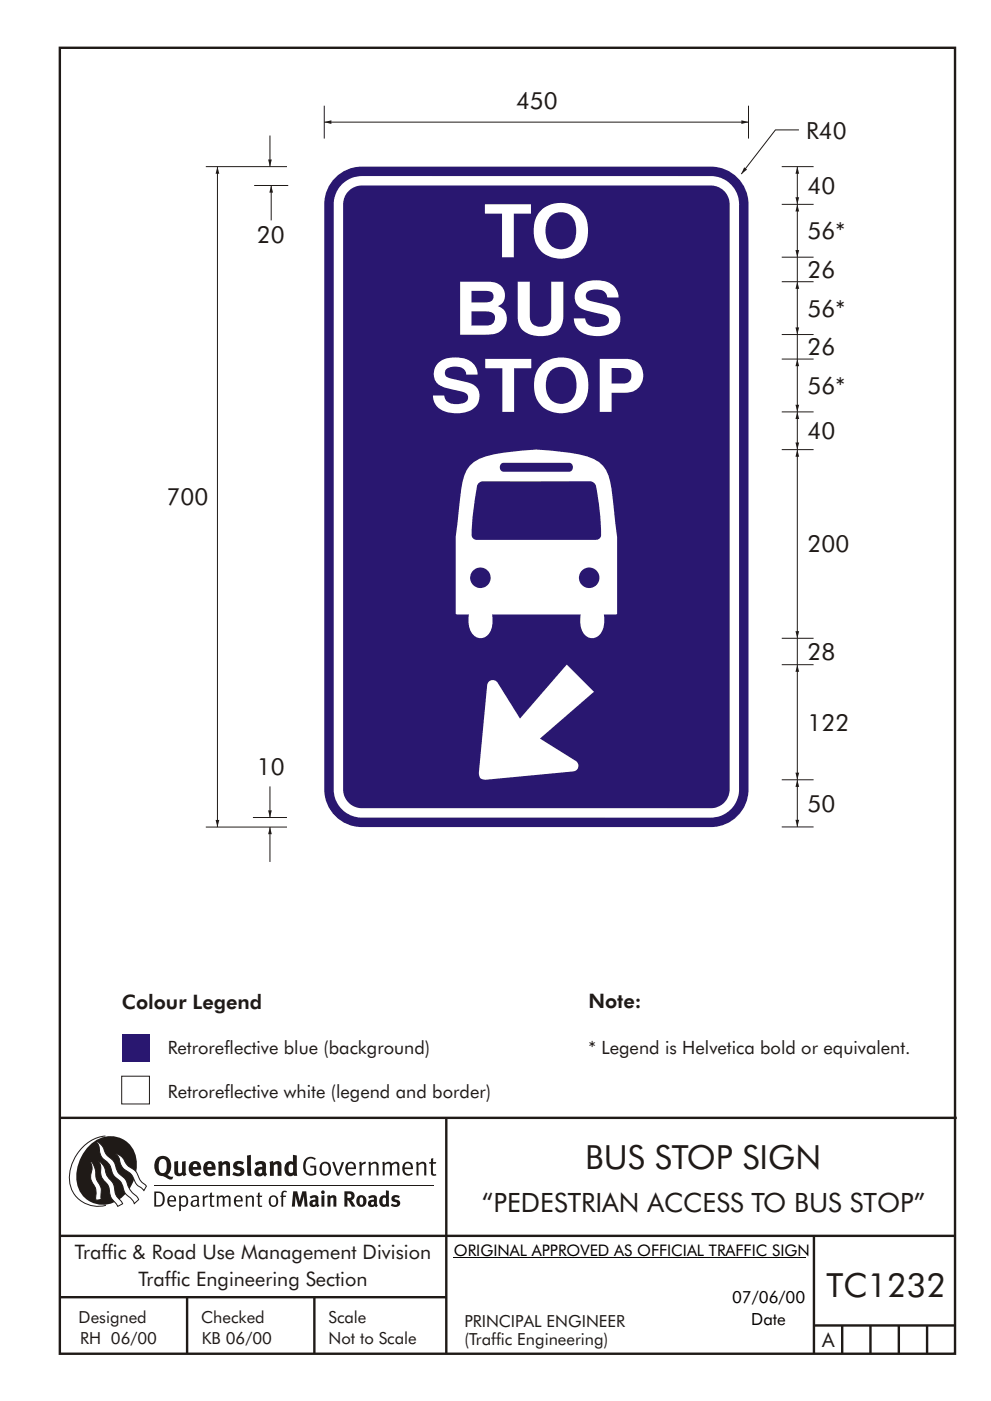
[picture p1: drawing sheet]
<svg xmlns="http://www.w3.org/2000/svg" width="210mm" height="297mm" viewBox="0 0 210 297" stroke-linecap="round" stroke-linejoin="round" font-family="sans-serif">
<g fill="none" stroke="#1f1a17" stroke-width=".51">
<path d="M12.7 10.1h189.9v276.9h-189.9zM12.7 237h190.3M94.7 236.9v50.1M12.7 262h190M12.7 275h82M39.7 275v12M66.7 275v12M172.7 262v25M172.7 281h30M178.7 281v6M184.7 281v6M190.7 281v6"/>
<path d="M196.7 281v6"/>
</g>
<path d="M96.3 266.6h74.7" fill="none" stroke="#000" stroke-width=".21"/>
<path d="M25.8 228.2h5.9v5.9h-5.9z" fill="none" stroke="#1f1a17" stroke-width=".21"/>
<g fill="#291770">
<path d="M25.8 219.2h5.9v5.9h-5.9z"/>
<path d="M72.7 39a6 6 0 0 1 4.1-1.7h74.4a6 6 0 0 1 5.6 6v124.4a6 6 0 0 1-6 5.7l-74.4-.1a6 6 0 0 1-5.6-5.9v-124.4a6 6 0 0 1 1.9-4zM73.8 40.7a4 4 0 0 1 3-1.4h74.3a4 4 0 0 1 3.7 4v124.3a4 4 0 0 1-4 3.8l-74.3-.1a4 4 0 0 1-3.7-3.9v-124.3a4.1 4.1 0 0 1 1-2.4zM71.1 37.7a7.9 7.9 0 0 1 5.7-2.4h74.1a8 8 0 0 1 7.9 8v124.1a8 8 0 0 1-7.9 8h-74.1a8 8 0 0 1-8-8v-124.1a7.9 7.9 0 0 1 2.3-5.6z" fill-rule="evenodd"/>
</g>
<path d="M68.8 25.9h90" fill="none" stroke="#1f1a17" stroke-width=".21"/>
<g fill="#1f1a17">
<path d="M68.8 25.9l1.5-.4v.8l-1.5-.4 1.5-.4z" fill-rule="evenodd"/>
<path d="M157.3 25.5l1.5 .4-1.5 .4v-.8l1.5 .4z" fill-rule="evenodd"/>
</g>
<path d="M158.8 22.4v7M169.2 140.9v24.4" fill="none" stroke="#1f1a17" stroke-width=".21"/>
<g fill="#1f1a17">
<path d="M169.2 140.9l.4 1.5h-.8l.4-1.5 .4 1.5z" fill-rule="evenodd"/>
<path d="M168.8 163.8h.8l-.4 1.5 .4-1.5-.4 1.5z" fill-rule="evenodd"/>
</g>
<path d="M169.2 95.3v45.6" fill="none" stroke="#1f1a17" stroke-width=".21"/>
<g fill="#1f1a17">
<path d="M169.2 95.3l.4 1.5h-.8l.4-1.5 .4 1.5z" fill-rule="evenodd"/>
<path d="M168.8 133.8h.8l-.4 1.5 .4-1.5-.4 1.5z" fill-rule="evenodd"/>
</g>
<path d="M169.5 27.5h-5l-7.2 9.4M165.9 135.3h6.7M165.9 140.9h6.7" fill="none" stroke="#1f1a17" stroke-width=".21"/>
<path d="M157.9 35.5l.6 .5-1.2 .9z" fill-rule="evenodd" fill="#1f1a17"/>
<g fill="#fff">
<path d="M103.7 144.5a1.21 1.21 0 0 1 1.9 .3l4.7 7.6 10-11.5 5.7 5.8-11.4 9.9 7.6 4.7a1.2 1.2 0 0 1 .5 1.4 1.2 1.2 0 0 1-1.1 .9l-18.8 1.7a1.16 1.16 0 0 1-1.2-1.4l1.8-18.6z" fill-rule="evenodd"/>
<path d="M99.6 98.8a12.7 12.7 0 0 0-2 6.9l-.9 8.2v16.1l.1 .3h2.7a4.9 4.9 0 0 0 1.2 4.6 2.21 2.21 0 0 0 3.4-1.2l.4-2.1-.1-1.3h18.8a4.8 4.8 0 0 0 1.2 4.6 2.24 2.24 0 0 0 3.4-1.2l.4-2.1-.1-1.3h2.6l.2-.2v-9.6a68.3 68.3 0 0 0-.7-13l-.2-1.8a12.7 12.7 0 0 0-2-6.9 8.4 8.4 0 0 0-5.4-2.5l-3.8-.6a29.2 29.2 0 0 0-10 0 22.5 22.5 0 0 0-7.6 1.9zM122.8 122.5a2.2 2.2 0 0 1 4.4 0 2.2 2.2 0 0 1-4.4 0zM99.7 122.5a2.2 2.2 0 0 1 4.4 0 2.2 2.2 0 0 1-4.4 0zM101.6 102.4l.7-.3 23-.1 .6 .3a1.95 1.95 0 0 1 .7 1.8l.2 1a43.4 43.4 0 0 1 .7 8.7l-.6 .6-.4 .1h-25.4a1.04 1.04 0 0 1-1-1 56.2 56.2 0 0 1 1.2-10.8zM106.3 98.4l.5-.3h14a.96 .96 0 0 1 .8 1 .96 .96 0 0 1-.8 .9h-14a.98 .98 0 0 1-.5-1.6z" fill-rule="evenodd"/>
</g>
<path d="M165.9 165.3h6.7M169.2 165.3v10" fill="none" stroke="#1f1a17" stroke-width=".21"/>
<g fill="#1f1a17">
<path d="M169.2 165.3l.4 1.5h-.8l.4-1.5 .4 1.5z" fill-rule="evenodd"/>
<path d="M168.8 173.8h.8l-.4 1.5 .4-1.5-.4 1.5z" fill-rule="evenodd"/>
</g>
<path d="M169.2 35.3v8M165.9 95.3h6.7" fill="none" stroke="#1f1a17" stroke-width=".21"/>
<g fill="#1f1a17">
<path d="M169.2 35.3l.4 1.5h-.8l.4-1.5 .4 1.5z" fill-rule="evenodd"/>
<path d="M168.8 41.8h.8l-.4 1.5 .4-1.5-.4 1.5z" fill-rule="evenodd"/>
</g>
<path d="M165.9 35.3h6.7M165.9 43.3h6.7M169.2 43.3v11.2M165.9 175.3h6.7" fill="none" stroke="#1f1a17" stroke-width=".21"/>
<g fill="#1f1a17">
<path d="M169.2 43.3l.4 1.5h-.8l.4-1.5 .4 1.5z" fill-rule="evenodd"/>
<path d="M168.8 53h.8l-.4 1.5 .4-1.5-.4 1.5z" fill-rule="evenodd"/>
</g>
<path d="M165.9 59.7h6.7M169.2 59.7v11.2" fill="none" stroke="#1f1a17" stroke-width=".21"/>
<g fill="#1f1a17">
<path d="M169.2 59.7l.4 1.5h-.8l.4-1.5 .4 1.5z" fill-rule="evenodd"/>
<path d="M168.8 69.4h.8l-.4 1.5 .4-1.5-.4 1.5z" fill-rule="evenodd"/>
</g>
<path d="M165.9 54.5h6.7M169.2 54.5v5.2M165.9 70.9h6.7M165.9 76.1h6.7M169.2 76.1v11.2" fill="none" stroke="#1f1a17" stroke-width=".21"/>
<g fill="#1f1a17">
<path d="M169.2 76.1l.4 1.5h-.8l.4-1.5 .4 1.5z" fill-rule="evenodd"/>
<path d="M168.8 85.8h.8l-.4 1.5 .4-1.5-.4 1.5z" fill-rule="evenodd"/>
</g>
<path d="M169.2 70.9v5.2M165.9 87.3h6.7M169.2 87.3v8" fill="none" stroke="#1f1a17" stroke-width=".21"/>
<g fill="#1f1a17">
<path d="M169.2 87.3l.4 1.5h-.8l.4-1.5 .4 1.5z" fill-rule="evenodd"/>
<path d="M168.8 93.8h.8l-.4 1.5 .4-1.5-.4 1.5z" fill-rule="evenodd"/>
</g>
<path d="M53.9 39.3h7.3M68.8 22.4v7M43.7 175.4h17.2M53.7 173.3h7.2M57.3 175.4v7.4" fill="none" stroke="#1f1a17" stroke-width=".21"/>
<path d="M57.3 175.4l.4 1.5h-.8z" fill-rule="evenodd" fill="#1f1a17"/>
<path d="M57.5 39.3v7.4" fill="none" stroke="#1f1a17" stroke-width=".21"/>
<path d="M57.5 39.3l.4 1.5h-.8z" fill-rule="evenodd" fill="#1f1a17"/>
<path d="M57.3 166.7v6.6" fill="none" stroke="#1f1a17" stroke-width=".21"/>
<path d="M56.9 171.8h.8l-.4 1.5 .4-1.5-.4 1.5z" fill-rule="evenodd" fill="#1f1a17"/>
<path d="M57.3 28.7v6.6" fill="none" stroke="#1f1a17" stroke-width=".21"/>
<path d="M56.9 33.8h.8l-.4 1.5 .4-1.5-.4 1.5z" fill-rule="evenodd" fill="#1f1a17"/>
<path d="M43.7 35.3h17.2M46.1 35.3v140.1" fill="none" stroke="#1f1a17" stroke-width=".21"/>
<g fill="#1f1a17">
<path d="M46.1 35.3l.4 1.5h-.8l.4-1.5 .4 1.5z" fill-rule="evenodd"/>
<path d="M45.7 173.8h.8l-.4 1.6 .4-1.6-.4 1.6z" fill-rule="evenodd"/>
<path d="M64.9 245.6a1.61 1.61 0 0 1 2.1 .1l-.2 .2a1.17 1.17 0 0 0-1.4-.1 1.17 1.17 0 0 0-.6 1.2 1.42 1.42 0 0 0 1.2 1.9l.7-.2v-1.2h-.8l-.1-.4h1.3v1.9a1.82 1.82 0 0 1-2.2-.1 1.82 1.82 0 0 1-.6-2.1l.2-.7z" fill-rule="evenodd"/>
<path d="M68.2 246.6a1.77 1.77 0 0 0 .4 2.6 1.39 1.39 0 0 0 1.4-.5 1.39 1.39 0 0 0 .2-1.5 1.19 1.19 0 0 0-2-.6zM68.5 246.8a.83 .83 0 0 1 1 .1 .83 .83 0 0 1 .2 1 .75 .75 0 0 1-.6 1 .75 .75 0 0 1-.8-.8v-.9z" fill-rule="evenodd"/>
<path d="M70.5 246.4l.4-.1 .8 2.4 .8-2.3h.5l-1.1 2.8h-.4z" fill-rule="evenodd"/>
<path d="M73.6 246.7a1.74 1.74 0 0 0 .5 2.5h.9l.5-.3-.2-.3a.89 .89 0 0 1-1.1 .2 .89 .89 0 0 1-.4-.9h1.7a1.15 1.15 0 0 0-.4-1.4 1.15 1.15 0 0 0-1.5 .2zM74 246.9a.67 .67 0 0 1 .8-.1 .67 .67 0 0 1 .3 .7h-1.3z" fill-rule="evenodd"/>
<path d="M76.2 246.4l.4-.1 .1 .5 .5-.4 .5-.1-.2 .5a.61 .61 0 0 0-.8 .6v1.8h-.4z" fill-rule="evenodd"/>
<path d="M78.1 246.4l.5-.1 .1 .5a.89 .89 0 0 1 .9-.5 .89 .89 0 0 1 .7 .8v2.1h-.4v-2.1l-.1-.3-.3-.1-.8 .4v2.1h-.4z" fill-rule="evenodd"/>
<path d="M81.1 246.4l.4-.1 .1 .4a.83 .83 0 0 1 .8-.4 .83 .83 0 0 1 .7 .5 .86 .86 0 0 1 .9-.5 .86 .86 0 0 1 .7 .8v2.1h-.4l-.1-2.3a.5 .5 0 0 0-.8 0l-.2 .2v2.1h-.5v-2.2l-.4-.3-.7 .4v2.1h-.4z" fill-rule="evenodd"/>
<path d="M85.7 246.7a1.74 1.74 0 0 0 .5 2.5h.9l.5-.3-.2-.3a.89 .89 0 0 1-1.1 .2 .89 .89 0 0 1-.4-.9h1.7a1.15 1.15 0 0 0-.5-1.4 1.15 1.15 0 0 0-1.4 .2zM86 246.9a.67 .67 0 0 1 .9-.1 .67 .67 0 0 1 .3 .7h-1.3z" fill-rule="evenodd"/>
<path d="M88.3 246.4l.4-.1 .1 .5a.89 .89 0 0 1 .9-.5 .89 .89 0 0 1 .7 .8v2.1h-.4v-2.1l-.1-.3-.3-.1-.8 .4v2.1h-.4z" fill-rule="evenodd"/>
<path d="M91.5 245.7l.4-.2v.9h.7l-.2 .3h-.5v2.1l.1 .1h.5l.1 .3a.71 .71 0 0 1-1.2-.5v-2h-.3v-.3h.3z" fill-rule="evenodd"/>
<path d="M37 246.3l.8-.2v2a.46 .46 0 0 0 .2 .7 .46 .46 0 0 0 .6-.3v-2.2l.8-.1v2.3l.2 .6-.6 .3-.2-.3a1.03 1.03 0 0 1-1.2 .2 1.03 1.03 0 0 1-.6-1z" fill-rule="evenodd"/>
<path d="M40.4 246.6a1.64 1.64 0 0 0 0 2.3 1.64 1.64 0 0 0 2.3 .1l-.4-.5a.78 .78 0 0 1-.9 .3 .78 .78 0 0 1-.5-.8h1.8a1.37 1.37 0 0 0-.6-1.6 1.37 1.37 0 0 0-1.7 .2zM41 246.9a.48 .48 0 0 1 .7-.1 .48 .48 0 0 1 .2 .6h-1z" fill-rule="evenodd"/>
<path d="M43.5 246.6a1.65 1.65 0 0 0-.2 2 1.65 1.65 0 0 0 1.9 .7l.5-.3-.3-.5a.78 .78 0 0 1-.9 .3 .78 .78 0 0 1-.5-.8h1.8a1.37 1.37 0 0 0-.6-1.6 1.37 1.37 0 0 0-1.7 .2zM44.1 246.9a.48 .48 0 0 1 .6-.1 .48 .48 0 0 1 .2 .6h-.9z" fill-rule="evenodd"/>
<path d="M46.3 246.4l.7-.3 .1 .4a.95 .95 0 0 1 1-.3 .95 .95 0 0 1 .7 .9v2.2h-.8v-2.3l-.3-.2-.5 .3v2.2h-.8z" fill-rule="evenodd"/>
<path d="M49.7 246.5a1.73 1.73 0 0 1 2-.1l-.2 .6-.6-.2a.42 .42 0 0 0-.6 .3l.2 .2a1.23 1.23 0 0 1 1.4 1 1.47 1.47 0 0 1-2.3 .9l-.3-.1 .3-.6 .7 .3a.47 .47 0 0 0 .7-.3 .87 .87 0 0 0-1-.6l-.4-.2-.1-.4z" fill-rule="evenodd"/>
<path d="M54.1 246.6l.3 .6 .3-.2a.62 .62 0 0 1 .9 0v.4a1.21 1.21 0 0 0-1.3 .3 1.21 1.21 0 0 0-.2 1.4 1.19 1.19 0 0 0 1.7 0l.5 .3 .4-.4-.3-.4v-1.3a.96 .96 0 0 0-1.3-1.1zM55 248.1l.6-.1v.6a.43 .43 0 0 1-.6 .1 .43 .43 0 0 1 0-.6z" fill-rule="evenodd"/>
<path d="M57.2 246.4l.7-.3 .1 .4a.95 .95 0 0 1 1-.3 .95 .95 0 0 1 .7 .9v2.2h-.8v-2.3l-.3-.2-.5 .3v2.2h-.8z" fill-rule="evenodd"/>
<path d="M62.2 244.8v1.6a1.29 1.29 0 0 0-1.4 .1 1.29 1.29 0 0 0-.5 1.3 1.24 1.24 0 0 0 .5 1.4 1.24 1.24 0 0 0 1.5-.1l.1 .2h.7l-.1-4.3zM61.5 246.9h.4l.3 .1v1.5l-.3 .2a.48 .48 0 0 1-.6-.5 1.52 1.52 0 0 1 .2-1.3z" fill-rule="evenodd"/>
<path d="M52.4 245l.8-.2 .2 4.5h-.8l-.1-.2z" fill-rule="evenodd"/>
</g>
<path d="M22.4 240.9a9 9 0 0 0-7.4 10.8 6.2 6.2 0 0 0 7.5 3.9M32.7 251.4h59.4" fill="none" stroke="#1f1a17" stroke-width=".21"/>
<path d="M19.1 242.7a5.7 5.7 0 0 1 6.5-1.4 5.7 5.7 0 0 1 3.4 5.7 8.6 8.6 0 0 1-6.2 8.4 5.7 5.7 0 0 1-6.5-7.1 9.9 9.9 0 0 1 2.8-5.6z" fill-rule="evenodd" fill="#1f1a17"/>
<path d="M24.4 244.6a3.1 3.1 0 0 1 2.3 2.1l.8 .8a3.2 3.2 0 0 1 2 2.3l.4 .7 1.2 1-.6 .9-.2-.3a3.5 3.5 0 0 1-1.9-2 3.8 3.8 0 0 0-2.1-2.2 3.5 3.5 0 0 1-1-2.3zM20.4 242a3.4 3.4 0 0 1 1.9 2.4l.7 .9a3.3 3.3 0 0 1 1.7 2.5 4.4 4.4 0 0 0 1.7 2l.3 .3a6.1 6.1 0 0 0 2.5 3.7l.2 .5-.9 .9a6.1 6.1 0 0 0-1.9-2.2l-.4-.7a3.6 3.6 0 0 0-1.9-2.8l-.6-1.1a3.6 3.6 0 0 0-1.9-2.8 3.7 3.7 0 0 1-.8-2.4zM21 246.2a3.4 3.4 0 0 1 1.5 2.7l.6 .9a3.8 3.8 0 0 1 1.4 3.1l.3 .8 1.2 1.5-1 .6-.5-.8a3.2 3.2 0 0 1-1.3-2.8 4.3 4.3 0 0 0-1.4-2.2 4.7 4.7 0 0 1-.5-2.9zM19.2 246.1a5.1 5.1 0 0 1 1.2 3.7l.3 .7a3.1 3.1 0 0 1 .7 3l.1 .8-1.1 .2-.1-.8a3.5 3.5 0 0 0-.9-3.2 3.6 3.6 0 0 1 .1-2.6z" fill-rule="evenodd" fill="#fff" stroke="#1f1a17" stroke-width=".21"/>
<g fill="#1f1a17">
<path d="M33.4 245.5a2.51 2.51 0 0 0 .4 3.7l.8 .2a2.78 2.78 0 0 0 2 .6l.2-.5h-.6l-.7-.4a2.56 2.56 0 0 0 0-3.8 1.83 1.83 0 0 0-2.1 .2zM34 245.9a.87 .87 0 0 1 1 0 .87 .87 0 0 1 .4 .9v.4a1.17 1.17 0 0 1-.9 1.5h-.3a2.38 2.38 0 0 1-.2-2.8z" fill-rule="evenodd"/>
<path d="M33.1 252.9v2.6a1.12 1.12 0 0 0 1.2-.3 1.12 1.12 0 0 0 .2-1.1l-.1-.6-.3-.4zM32.7 252.6h1.1a1.67 1.67 0 0 1 1.2 1.7 1.67 1.67 0 0 1-1.3 1.5h-1zM36.1 253.9l-.2 .6h1.1a.55 .55 0 0 0-.3-.7 .55 .55 0 0 0-.6 .1zM35.8 253.8a.95 .95 0 0 1 1.2-.2 .95 .95 0 0 1 .4 1.1h-1.5a.72 .72 0 0 0 .4 .8 .72 .72 0 0 0 .9-.1l.1 .2a1.15 1.15 0 0 1-1.5 0 1.15 1.15 0 0 1-.2-1.5zM38.4 254.1v1.2a.7 .7 0 0 0 .9 .1 .7 .7 0 0 0 .2-.9 .61 .61 0 0 0-.4-.7 .61 .61 0 0 0-.7 .3zM38 253.5l.3-.1 .1 .4a.95 .95 0 0 1 1.2-.1 .95 .95 0 0 1 .3 1.1 .92 .92 0 0 1-.5 1 .92 .92 0 0 1-1-.2v1.1l-.4 .1zM40.9 254.9a.5 .5 0 0 0 .2 .7 .5 .5 0 0 0 .7-.3v-.7zM40.5 253.8a1 1 0 0 1 1.7 .2v1.4l.2 .3-.2 .2-.3-.3a.78 .78 0 0 1-1.4-.1 .78 .78 0 0 1 .8-1.1h.5a.58 .58 0 0 0-.3-.7 .58 .58 0 0 0-.7 .3zM43 253.5l.3-.1 .1 .4 .3-.3h.5l-.2 .3a.52 .52 0 0 0-.6 .6v1.4h-.4zM44.6 252.9l.4-.1-.1 .7h.6l-.1 .3h-.5v1.5a.35 .35 0 0 0 .6 .3v.2a.57 .57 0 0 1-.6 .1 .57 .57 0 0 1-.3-.5v-1.6h-.3v-.3h.3zM45.9 253.5l.4-.1 .1 .4 .2-.2a.64 .64 0 0 1 1 .2 .7 .7 0 0 1 .8-.4 .7 .7 0 0 1 .5 .7v1.7h-.4v-1.7l-.2-.3-.7 .3v1.7h-.3v-1.6a.38 .38 0 0 0-.3-.5 .38 .38 0 0 0-.5 .3l-.1 .1v1.7h-.4zM50.2 253.9l-.2 .6h1.1a.55 .55 0 0 0-.2-.7 .55 .55 0 0 0-.7 .1zM49.9 253.8a.95 .95 0 0 1 1.2-.2 .95 .95 0 0 1 .4 1.1h-1.5a.72 .72 0 0 0 .4 .8 .72 .72 0 0 0 .9-.1l.1 .2a1.15 1.15 0 0 1-1.5 0 1.15 1.15 0 0 1-.2-1.5zM52.1 253.5l.3-.1 .1 .4a.72 .72 0 0 1 .8-.4 .72 .72 0 0 1 .6 .7v1.7h-.4v-1.5a.45 .45 0 0 0-.3-.6 .45 .45 0 0 0-.5 .3l-.2 .1v1.7h-.3zM54.7 252.9l.4-.1v.7h.6l-.1 .3h-.5v1.5a.35 .35 0 0 0 .5 .3v.2a.57 .57 0 0 1-.6 .1 .57 .57 0 0 1-.3-.5v-1.6h-.3v-.3h.3zM57.6 253.9l-.2 .7a.65 .65 0 0 0 .3 .9 .65 .65 0 0 0 .8-.3l.1-.1a.93 .93 0 0 0-.7-1.4zM57.3 253.8a1.12 1.12 0 0 1 1.4 0 1.12 1.12 0 0 1 .2 1.4 1.01 1.01 0 0 1-1.2 .7 1.01 1.01 0 0 1-.7-1.2zM59.9 252.6l.5-.2 .5 .2-.2 .2-.3-.1-.3 .2v.6h.6l-.1 .3h-.5v2h-.4v-2h-.2v-.3h.2zM62.2 252.6l-.3 3.2h.7l.1-2.2 .6 2.2h.5l.7-2.2 .1 2.2h.7l-.3-3.2h-.9l-.5 2.1-.5-2.1zM65.7 253.7l.3 .5a.51 .51 0 0 1 .5-.3 .51 .51 0 0 1 .4 .4v.1a.88 .88 0 0 0-1.1 .3 .88 .88 0 0 0 .2 1.1 .9 .9 0 0 0 1.1-.1l.3 .3 .4-.4-.3-.3v-1.1a.87 .87 0 0 0-.4-.8 .87 .87 0 0 0-1 .1zM66.4 254.9l.5-.1v.5l-.1 .1h-.3l-.2-.1zM68.2 253.5v2.3h.6v-2.4zM68.1 252.8a.4 .4 0 0 0 .8 0 .4 .4 0 0 0-.8 0zM69.4 253.5l.1 2.3h.6v-1.7a.33 .33 0 0 1 .4-.2 .33 .33 0 0 1 .2 .4v1.5h.7v-1.7a.75 .75 0 0 0-.6-.7 .75 .75 0 0 0-.8 .3v-.3zM73.1 252.6v3.2h.6v-1.3l.3 .2 .7 1.1h.7l-.9-1.4a.94 .94 0 0 0 .7-1 .94 .94 0 0 0-.9-.8zM73.7 253.1a.51 .51 0 0 1 .7 .1 .51 .51 0 0 1-.1 .8h-.6zM75.9 253.7a1.19 1.19 0 0 0-.1 1.8 1.19 1.19 0 0 0 1.7-.1 1.19 1.19 0 0 0 0-1.6 1.19 1.19 0 0 0-1.6-.1zM76.5 253.9h.2a.99 .99 0 0 1 0 1.5 1.06 1.06 0 0 1-.2-1.5zM78.1 253.7l.3 .5a.51 .51 0 0 1 .5-.3 .51 .51 0 0 1 .4 .4v.1a.88 .88 0 0 0-1.1 .3 .88 .88 0 0 0 .2 1.1 .9 .9 0 0 0 1.1-.1l.3 .3 .4-.4-.2-.3v-1.1a.87 .87 0 0 0-.5-.8 .87 .87 0 0 0-1 .1zM78.9 254.9l.4-.1v.5l-.1 .1h-.3l-.2-.1zM81.9 252.4v1.2a1.2 1.2 0 0 0-1.4 .5 1.2 1.2 0 0 0 .2 1.5l.5 .3 .8-.2v.1h.6l-.1-3.3zM81.4 254l.5 .1-.1 1.2a.46 .46 0 0 1-.5 0 .46 .46 0 0 1-.2-.6zM83.3 253.6a.79 .79 0 0 0-.2 1 .79 .79 0 0 0 1 .3 .33 .33 0 0 1 0 .5 .33 .33 0 0 1-.5 0l-.5-.2-.2 .4a1.15 1.15 0 0 0 1.2 .3 1.15 1.15 0 0 0 .8-1 1.49 1.49 0 0 0-1.2-.7 .4 .4 0 0 1 .3-.4 .4 .4 0 0 1 .4 .1l.2 .1 .2-.4a1.47 1.47 0 0 0-1.5 0z" fill-rule="evenodd"/>
</g>
<g font-size="15.7" fill="#fff">
<text x="102.6" y="54.6">TO</text>
<text x="96.3" y="71">BUS</text>
<text x="91.2" y="87.3">STOP</text>
</g>
<g font-size="7.1" fill="#1f1a17">
<text x="124.2" y="247.8">BUS STOP SIGN</text>
<text x="175.4" y="275">TC1232</text>
</g>
<text font-size="5.6" fill="#1f1a17" x="102.2" y="257">“PEDESTRIAN ACCESS TO BUS STOP”</text>
<g font-size="5" fill="#1f1a17">
<text x="109.5" y="23.1">450</text>
<text x="171.1" y="29.5">R40</text>
<text x="171.4" y="41.1">40</text>
<text x="54.5" y="51.5">20</text>
<text x="171.4" y="50.7">56*</text>
<text x="171.4" y="58.9">26</text>
<text x="171.4" y="67.1">56*</text>
<text x="171.4" y="75.3">26</text>
<text x="171.4" y="83.5">56*</text>
<text x="171.4" y="93.1">40</text>
<text x="35.3" y="107.1">700</text>
<text x="171.4" y="117.1">200</text>
<text x="171.4" y="139.9">28</text>
<text x="171.4" y="154.9">122</text>
<text x="54.5" y="164.4">10</text>
<text x="171.4" y="172.1">50</text>
</g>
<g font-size="4.2" fill="#1f1a17">
<text x="25.8" y="213.9">Colour Legend</text>
<text x="124.8" y="213.7">Note:</text>
<text x="15.9" y="267">Traffic &amp; Road Use Management Division</text>
<text x="29.4" y="272.6">Traffic Engineering Section</text>
<text x="174.4" y="285.6">A</text>
</g>
<g font-size="3.9" fill="#1f1a17">
<text x="35.6" y="223.6">Retroreflective blue (background)</text>
<text x="124.8" y="223.5">* Legend is Helvetica bold or equivalent.</text>
<text x="35.6" y="232.8">Retroreflective white (legend and border)</text>
</g>
<g font-size="3.6">
<text x="155.3" y="276.2">07/06/00</text>
<text x="159.4" y="281">Date</text>
</g>
<g font-size="3.5" fill="#1f1a17">
<text x="16.7" y="280.5">Designed</text>
<text x="42.7" y="280.5">Checked</text>
<text x="69.7" y="280.5">Scale</text>
<text x="98.5" y="281.4">PRINCIPAL ENGINEER</text>
<text x="17" y="284.9">RH 06/00</text>
<text x="42.8" y="284.9">KB 06/00</text>
<text x="69.7" y="285">Not to Scale</text>
<text x="98.5" y="285.1">(Traffic Engineering)</text>
</g>
<text font-size="3.4" x="96.3" y="266.3">ORIGINAL APPROVED AS OFFICIAL TRAFFIC SIGN</text>
</svg>
